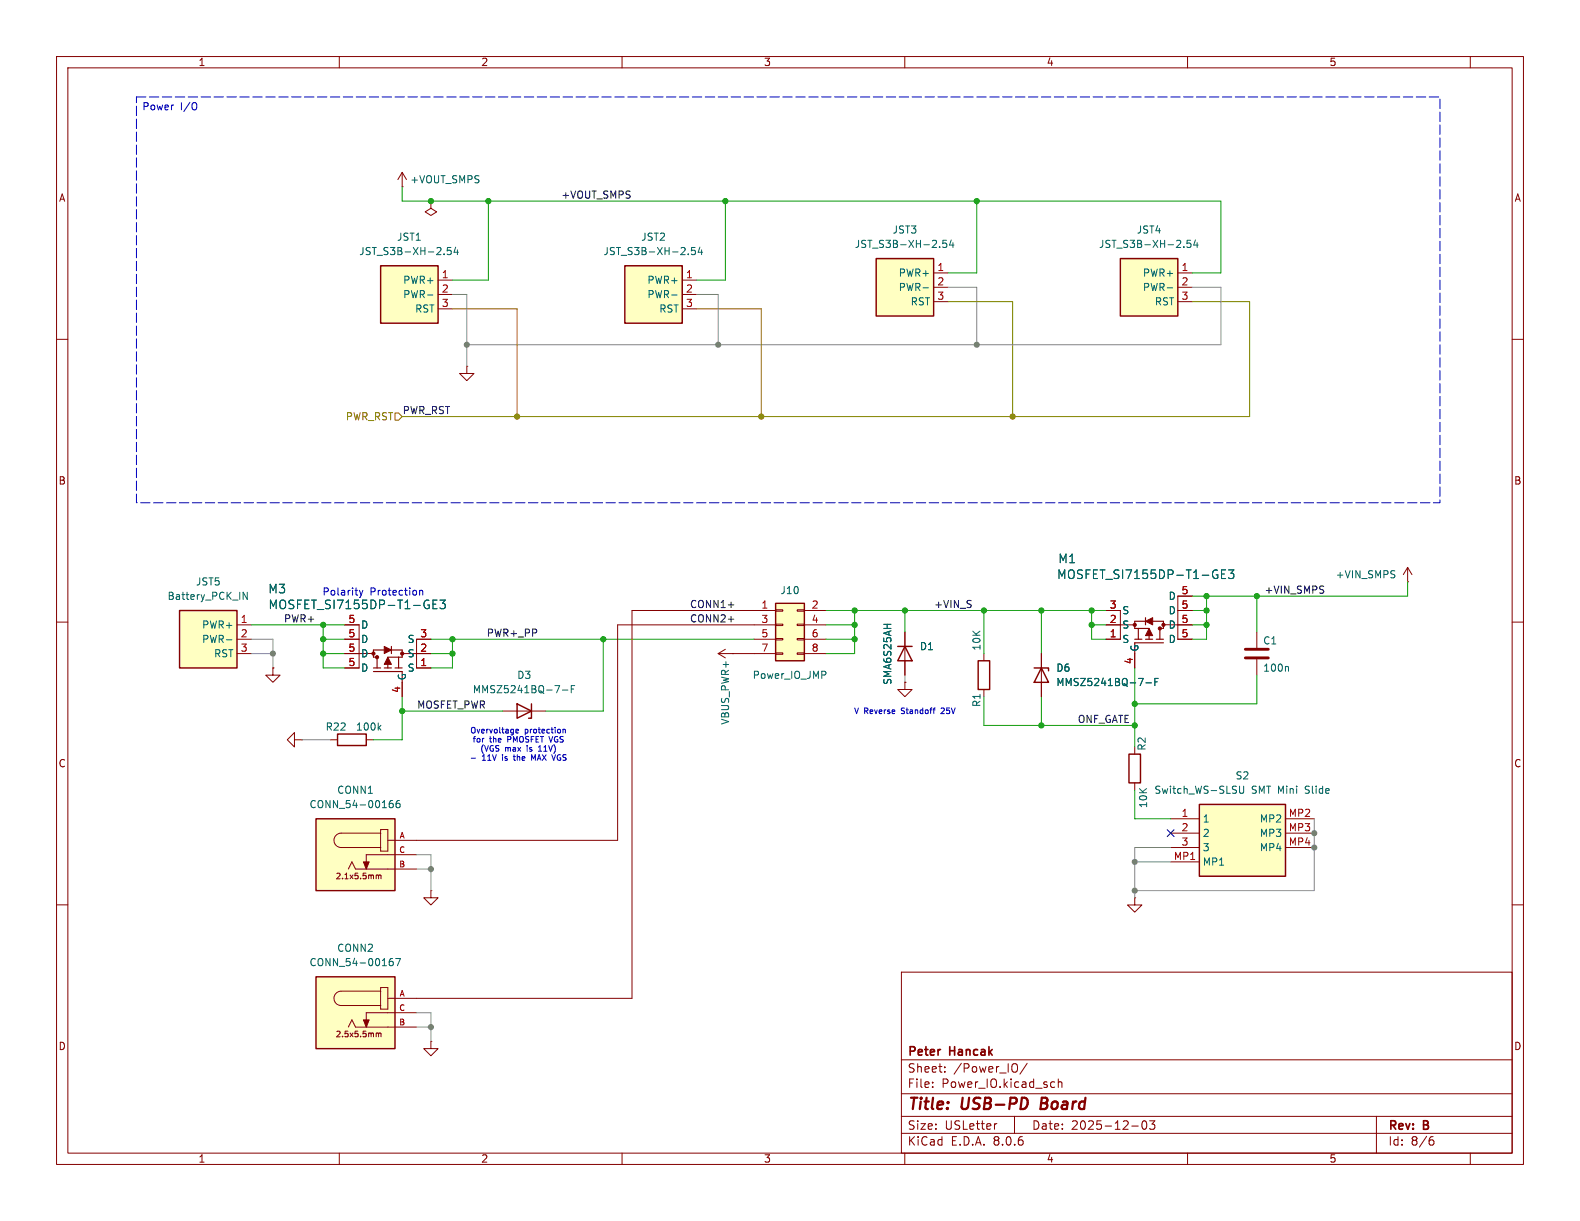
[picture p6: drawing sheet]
<svg xmlns="http://www.w3.org/2000/svg" width="279mm" height="216mm" viewBox="0 0 279 216" stroke-linecap="round" stroke-linejoin="round" font-family="sans-serif">
<g fill="none" stroke="#840000" stroke-width=".18">
<path d="M10 10h259.4v195.9h-259.4zM12 12h255.4v191.9h-255.4zM60 10v2M110 10v2M160 10v2M210 10v2M260 10v2M10 60h2M267.4 60h2M10 110h2M267.4 110h2M52.1 130.8v-1.3l-1.3 1.3 1.3 1.3v-1.3h1.2"/>
<path d="M53.3 130.8h.1M88.9 125.7h7.6M200.7 132.1v1.3M200.7 138.4v1.3M10 160h2M200.7 158.8v1.2h1.2l-1.2 1.3-1.3-1.3h1.3M200.7 158.8h.1M267.4 160h2M159.4 171.9h108v32h-108zM159.4 197.4h108M159.4 193.4h108M159.4 187.4h108"/>
<path d="M164.9 192.1v.2M164.9 191.4v.1M167.1 189.4v.2M167.1 188.7v.1M176.3 198.7l-.3 .1M179.4 197.4v3M179.7 188.2a1.07 1.07 0 0 1 0 1.3M181.6 188l-1.2 1.9M186.1 191.3l.4 .1M186.5 192.2l-.4 .1M187.1 191.4l.3-.1 .3 .1 .1 .9M187.1 190.8v1.5"/>
<path d="M200.1 199.1h1.2M202.1 198.3l.2-.1a.81 .81 0 0 1 .6 .6 .81 .81 0 0 1-.3 .8l-.2 .1a.81 .81 0 0 1-.3-1.4zM203.3 198.2h.9l-.5 .6 .4 .1v.6l-.2 .2h-.4l-.2-.2M243.4 197.4v6.5M60 203.9v2M110 203.9v2M159.4 200.4h108M160 203.9v2M210 203.9v2M253 201.6h.3l.3 .2-.1 .5-.5 .2M253.4 201l-.4 .1M260 203.9v2"/>
</g>
<path d="M184.2 194.1l-.2 2h.7" fill="none" stroke="#840000" stroke-width=".4"/>
<path d="M91.4 124.5l2.6 1.2-2.6 1.3zM94 124.5v2.5h-.5M199.6 133.4h2.1v5h-2.1z" fill="none" stroke="#840000" stroke-width=".25"/>
<path d="M99.5 122h.9M101 121.8h.4M101.6 121.2h-.6v1.3" fill="none" stroke="#006464" stroke-width=".18"/>
<path d="M55.9 144.8h13.9v12.7h-13.9z" fill="#ffffc2"/>
<path d="M55.9 144.8h13.9v12.7h-13.9z" fill="none" stroke="#840000" stroke-width=".25"/>
<path d="M61.6 153.7l.6-1.3 .7 1.3h10.8M66.5 154.8l.3-.1 .2 .2M67 154.9l.1-.2 .2 .1 .1 .6M67 154.9v.5M67.3 147.3h-7a1.27 1.27 0 0 0-1.2 1.3 1.27 1.27 0 0 0 1.2 1.3h7M67.3 146.7h1.3v3.8h-1.3zM68.6 148.6h5.1M73.7 151.1h-8.9v2.6M76.2 157.5v1.3h1.3l-1.3 1.2-1.3-1.2h1.3M76.2 157.5h.1" fill="none" stroke="#840000" stroke-width=".18"/>
<path d="M64.3 152.4h1l-.5 1.3z" fill="#840000" stroke="#840000" stroke-width=".18"/>
<path d="M68.8 142.3l.3-.3 .3 .1 .1 .2v.3l-.2 .2h-.4l-.1-.2M69.4 141.5l-.3 .1-.3 .5M70.6 141.5l-.3 .1a.85 .85 0 0 0 0 1.2l.4-.1 .1-.4-.3-.3-.3 .1-.2 .2" fill="none" stroke="#006464" stroke-width=".18"/>
<path d="M55.9 172.7h13.9v12.7h-13.9z" fill="#ffffc2"/>
<path d="M55.9 172.7h13.9v12.7h-13.9z" fill="none" stroke="#840000" stroke-width=".25"/>
<path d="M67.3 175.3h-7a1.27 1.27 0 0 0-1.2 1.2 1.27 1.27 0 0 0 1.2 1.3h7M67.3 174.6h1.3v3.8h-1.3zM68.6 176.5h5.1M73.7 179.1h-8.9v2.5M61.6 181.6l.6-1.3 .7 1.3h10.8M66.5 182.8l.3-.1 .2 .1M67 182.8l.1-.1h.2l.1 .6M67 182.8v.5M76.2 184.2v1.2h1.3l-1.3 1.3-1.3-1.3h1.3M76.2 184.2h.1" fill="none" stroke="#840000" stroke-width=".18"/>
<path d="M64.3 180.3h1l-.5 1.3z" fill="#840000" stroke="#840000" stroke-width=".18"/>
<path d="M68.8 170.2l.3-.2h.3l.1 .2v.3l-.2 .3-.4-.1-.1-.2M69.4 169.5l-.3 .1-.3 .4M70 169.5h.8l-.5 1.3" fill="none" stroke="#006464" stroke-width=".18"/>
<path d="M137.2 106.7h5v10.1h-5z" fill="#ffffc2"/>
<g fill="none" stroke="#840000" stroke-width=".18">
<path d="M133.3 108h3.9M133.3 110.5h3.9M133.3 113h3.9M133.3 115.6h3.9M137.2 115.4h1.2v.3h-1.2zM137.2 112.9h1.2v.3h-1.2zM137.2 110.4h1.2v.2h-1.2zM137.2 107.8h1.2v.3h-1.2zM141 115.4h1.2v.3h-1.2zM141 112.9h1.2v.3h-1.2zM141 110.4h1.2v.2h-1.2zM141 107.8h1.2v.3h-1.2z"/>
<path d="M142.2 108h3.8M142.2 110.5h3.8M142.2 113h3.8M142.2 115.6h3.8"/>
</g>
<path d="M137.2 106.7h5v10.1h-5z" fill="none" stroke="#840000" stroke-width=".25"/>
<path d="M145.9 118.8l.1 .1-.1 .4" fill="none" stroke="#006464" stroke-width=".18"/>
<path d="M212.1 142.2h15.2v12.7h-15.2z" fill="#ffffc2"/>
<path d="M158.7 114.3h2.6M160 114.3l1.3 2.5h-2.6zM173 116.8h2v5.1h-2zM59.7 129.8h5.1v2h-5.1zM212.1 142.2h15.2v12.7h-15.2z" fill="none" stroke="#840000" stroke-width=".25"/>
<g fill="none" stroke="#840000" stroke-width=".18">
<path d="M82.5 64.8v1.2h1.3l-1.3 1.3-1.2-1.3h1.2M82.5 64.8h.1M48.3 118.1v1.3h1.2l-1.2 1.3-1.3-1.3h1.3M48.3 118.1h.1M61 110.5h2.5v7.6h-2.5M61 113h2.5M66 115.5l-5 .1M66.7 116.2h-.7M71.1 115.6h5.1M76.2 113h-2.5v5.1h2.5M127 115.6l1.3 .7M127 115.6h2.5"/>
<path d="M128.3 114.8l-1.3 .8M129.5 115.6h.1M160 111.8v7.6M174 115.6v1.2M222.2 111.8v2.8M222.2 116.6v2.8M248.9 102.9h.1M248.9 100.3l-.7 1.3M248.9 100.3v2.6M248.9 100.3l.8 1.3M58.4 130.8h1.3M64.8 130.8h1.2"/>
<path d="M71.1 120.7v2.5M160 120.7v1.2h1.3l-1.3 1.3-1.3-1.3h1.3M160 120.7h.1M174 121.9v1.3M207 144.8h5.1M207 147.3h5.1M207 149.9h5.1M207 152.4h5.1M227.3 144.8h5.1M227.3 147.3h5.1M227.3 149.9h5.1"/>
</g>
<path d="M75.6 107h.3l-.1 .6M76.6 106.8h.5M77.3 106.1h-.7v1.5h.7M77.8 106.1h.9l-.5 .6 .5 .1v.7l-.3 .1h-.4l-.2-.1M227.7 117.8l.2 .2v.7M246.5 100.9l.2 .1M246.6 101.7v.4M67 128.6l.4 .5M67.4 128.3l-.5 .4M219.2 139v1l.2 .3 .4-.1 .1-.2v-1" fill="none" stroke="#006464" stroke-width=".18"/>
<path d="M220.2 116.3h4.1M220.2 114.8h4.1" fill="none" stroke="#840000" stroke-width=".51"/>
<path d="M66 118.7h5.1M66 118.1h1.3M66.7 116.2v1.9M67.9 118.1h1.3M67.9 114.9h-1.9v1.3M68.6 117.5v.6M69.2 114.9h1.9v1.3h-2.5M69.2 114.3v1.3M69.8 118.1h1.3M70.5 116.2v1.9" fill="none" stroke="#840000" stroke-width=".2"/>
<g fill="#840000" stroke="#840000" stroke-width=".18">
<path d="M68.6 116.2l.6 1.3h-1.3z"/>
<path d="M67.9 114.3l1.3 .6-1.3 .7z"/>
<circle cx="66.7" cy="116.2" r=".28"/>
<circle cx="71.1" cy="115.6" r=".28"/>
<circle cx="66" cy="115.6" r=".28"/>
</g>
<path d="M110.5 47h10.1v10.2h-10.1z" fill="#ffffc2"/>
<path d="M110.5 47h10.1v10.2h-10.1zM182.9 118.1h2.5v.5M184.1 118.1l1.3 2.6h-2.5z" fill="none" stroke="#840000" stroke-width=".25"/>
<path d="M120.6 49.5h2.6M120.6 52.1h2.6M120.6 54.6h2.6M184.1 115.6v7.6M195.6 108h2.5v5h-2.5M195.6 110.5h5.1M200.7 115.6v2.5M205.1 111.1h.6M205.7 110.5h5.1M208.3 108h2.5M210.8 105.4h-2.5v7.6h2.5" fill="none" stroke="#840000" stroke-width=".18"/>
<path d="M118.8 52.2h.9M121.7 44.9v.1M122.9 43.8h-.6v.6l.1-.2 .5 .1 .1 .2-.1 .4-.2 .1-.4-.1M123.8 43.7l-.3 .9h.7M124.1 44.2v.8M204.8 120h-.6v1.2M215.1 101.6h.3l-.1 .6M216 101.5h.5M216.7 100.8h-.7v1.5h.7M217.2 100.8h1l-.5 .6 .4 .1v.7l-.2 .1h-.4l-.3-.1M202.6 120.7h1M204.2 120.6h.4" fill="none" stroke="#006464" stroke-width=".18"/>
<path d="M200.7 113.7h5M200.7 113h1.2M201.3 111.1v1.9M202.6 113h1.2M202.6 109.9h-1.9v1.2h2.5M202.6 109.2v1.3M203.2 112.4v.6M203.8 109.9h1.9v1.2M204.5 113h1.2M205.1 111.1v1.9" fill="none" stroke="#840000" stroke-width=".2"/>
<g fill="#840000" stroke="#840000" stroke-width=".18">
<path d="M203.2 111.1l.6 1.3h-1.2z"/>
<path d="M202.6 109.9l1.2-.7v1.3z"/>
<circle cx="205.1" cy="111.1" r=".28"/>
<circle cx="200.7" cy="110.5" r=".28"/>
<circle cx="205.7" cy="110.5" r=".28"/>
</g>
<path d="M67.3 47h10.2v10.2h-10.2z" fill="#ffffc2"/>
<path d="M67.3 47h10.2v10.2h-10.2z" fill="none" stroke="#840000" stroke-width=".25"/>
<path d="M76.2 35.6v1.2l1 .7-1 .6-1-.6 1-.7M76.2 35.6h.1M77.5 49.5h2.5M77.5 52.1h2.5M77.5 54.6h2.5" fill="none" stroke="#840000" stroke-width=".18"/>
<path d="M75.6 52.2h1M78.5 44.9v.1M79.7 43.8h-.6v.6l.2-.2 .4 .1 .1 .2-.1 .4-.1 .1-.5-.1M80.6 43.7l-.3 .9h.8M80.9 44.2v.8" fill="none" stroke="#006464" stroke-width=".18"/>
<path d="M31.7 108h10.2v10.1h-10.2z" fill="#ffffc2"/>
<path d="M31.7 108h10.2v10.1h-10.2z" fill="none" stroke="#840000" stroke-width=".25"/>
<path d="M41.9 110.5h2.5M41.9 113h2.5M41.9 115.6h2.5" fill="none" stroke="#840000" stroke-width=".18"/>
<path d="M40 113.1h1M43.7 104.7v1.3l-.7-1.3v1.3" fill="none" stroke="#006464" stroke-width=".18"/>
<path d="M198.1 45.7h10.2v10.2h-10.2z" fill="#ffffc2"/>
<path d="M198.1 45.7h10.2v10.2h-10.2z" fill="none" stroke="#840000" stroke-width=".25"/>
<path d="M208.3 48.3h2.5M208.3 50.8h2.5M208.3 53.3h2.5" fill="none" stroke="#840000" stroke-width=".18"/>
<path d="M206.4 50.9h1M209.3 43.6v.2M210.5 42.5h-.6v.6l.2-.1h.4l.1 .2-.1 .4-.1 .2-.5-.2M211.4 42.4l-.3 .9h.8M211.7 42.9v.9" fill="none" stroke="#006464" stroke-width=".18"/>
<path d="M154.9 45.7h10.2v10.2h-10.2z" fill="#ffffc2"/>
<path d="M154.9 45.7h10.2v10.2h-10.2z" fill="none" stroke="#840000" stroke-width=".25"/>
<g fill="none" stroke="#840000" stroke-width=".18">
<path d="M71.1 33h.1M71.1 30.5l-.7 1.3M71.1 30.5v2.5M71.1 30.5l.8 1.3M165.1 48.3h2.5M165.1 50.8h2.5M165.1 53.3h2.5M48.3 118.1h.1M61 110.5h2.5M61 115.6h2.5M61 118.1h2.5M61 113h2.5"/>
<path d="M73.7 115.6h2.5M73.7 118.1h2.5M73.7 113h2.5M129.5 115.6h3.8M133.3 110.5h-24.1v38.1h-35.5M133.3 108h-21.5v68.5h-38.1M160 111.8v2.5M160 116.8v2.6M184.1 115.6v2.5M195.6 110.5h2.5M195.6 108h2.5M195.6 113h2.5"/>
<path d="M200.7 115.6v2.5M208.3 110.5h2.5M208.3 108h2.5M208.3 113h2.5M208.3 105.4h2.5M71.1 120.7v2.5M160 120.7h.1M184.1 120.7v2.5"/>
</g>
<g fill="none" stroke="#006464" stroke-width=".18">
<path d="M163.2 50.9h1M166.2 43.6v.2M167.4 42.5h-.6l-.1 .6 .2-.1h.4l.1 .2v.4l-.2 .2-.5-.2M168.2 42.4l-.3 .9h.8M168.5 42.9v.9M75.6 107h.3l-.1 .6M76.6 106.8h.5M77.3 106.1h-.7v1.5h.7M77.8 106.1h.9l-.5 .6 .5 .1v.7l-.3 .1h-.4l-.2-.1M204.8 120h-.6v1.2M215.1 101.6h.3l-.1 .6M216 101.5h.5"/>
<path d="M216.7 100.8h-.7v1.5h.7M217.2 100.8h1l-.5 .6 .4 .1v.7l-.2 .1h-.4l-.3-.1M202.6 120.7h1M204.2 120.6h.4"/>
</g>
<path d="M69.8 73h.7l.6 .7-.6 .6h-.7z" fill="none" stroke="#725600" stroke-width=".18"/>
<path d="M128.8 107h1M128.8 109.5h1M233.9 103.6l.2 .1M234 104.4v.4" fill="none" stroke="#0f0f0f" stroke-width=".18"/>
<g fill="none" stroke="#0000c2" stroke-width=".18">
<path d="M34.7 18.3v.9M63.6 104.4l.3 .8M63.9 105.2l-.3 .5M64.2 104.4l-.3 .8M74.2 104.4v.8M74.2 104.5l.2-.1h.3v.8M83.3 134.1h.8M90.8 133.8h.3M91.2 129.3l.5-.1-.1-.2-.2-.1-.2 .2 .1 .5h.3M94.3 134.2l-.3-.8v1M95.2 132.8h.6M95.4 132l-.2 .1"/>
<path d="M99.6 129h.3l.1 .6M99.6 128.9v.7M165 125.5h.4M165.4 125.2h-.2M166.5 125.2l-.1 .1M166.9 125.6l-.5 .6h.6"/>
</g>
<path d="M24.1 17.1h230.5v71.8h-230.5z" fill="none" stroke="#0000c2" stroke-width=".18" stroke-dasharray="1.7 .6"/>
<g fill="none" stroke="#009600" stroke-width=".18">
<path d="M71.1 33v2.6h144.8v12.7h-5.1M86.4 35.6v13.9h-6.4M128.3 35.6v13.9h-5.1M172.7 35.6v12.7h-5.1M44.4 110.5h16.6M57.1 115.6h3.9M57.1 110.5v7.6h3.9M57.1 113h3.9M76.2 115.6h3.8M76.2 113h57.1M80 113v5.1h-3.8M106.7 113v12.7h-10.2"/>
<path d="M146 110.5h5.1M146 108h49.6M146 113h5.1M151.1 108v7.6h-5.1M160 108v3.8M174 108v7.6M184.1 108v7.6M193 110.5h2.6M193 108v5h2.6M200.7 118.1v14M210.8 110.5h2.6M210.8 108h2.6"/>
<path d="M213.4 105.4v7.6h-2.6M222.2 105.4v6.4M222.2 119.4v5.1h-21.5M248.9 102.9v2.5h-38.1M71.1 125.7h17.8M71.1 123.2v7.6h-5.1M174 123.2v5.1h26.7M184.1 123.2v5.1M200.7 139.7v5.1h6.3"/>
</g>
<g fill="none" stroke="#848484" stroke-width=".18">
<path d="M80 52.1h2.5v12.7M123.2 52.1h3.8v8.9M167.6 50.8h5.1v10.2M210.8 50.8h5.1v10.2h-133.4M44.4 113h3.9v5.1M44.4 115.6h3.9M160 119.4v1.3M53.3 130.8h5.1M73.7 151.1h2.5v6.4M73.7 153.7h2.5M200.7 152.4h6.3M207 149.9h-6.3v8.9"/>
<path d="M232.4 144.8v12.7h-31.7M73.7 179.1h2.5v5.1M73.7 181.6h2.5"/>
</g>
<path d="M80 54.6h11.4v19.1M123.2 54.6h11.4v19.1M167.6 53.3h11.5v20.4M210.8 53.3h10.2v20.4h-149.9" fill="none" stroke="#848400" stroke-width=".18"/>
<path d="M206.4 146.7l1.2 1.2M207.6 146.7l-1.2 1.2" fill="none" stroke="#000084" stroke-width=".18"/>
<g fill="#009600" stroke="#009600" stroke-width=".18">
<circle cx="200.7" cy="124.5" r=".46"/>
<circle cx="200.7" cy="128.3" r=".46"/>
<circle cx="193" cy="110.5" r=".46"/>
<circle cx="184.1" cy="128.3" r=".46"/>
<circle cx="213.4" cy="110.5" r=".46"/>
<circle cx="213.4" cy="108" r=".46"/>
<circle cx="80" cy="115.6" r=".46"/>
<circle cx="71.1" cy="125.7" r=".46"/>
<circle cx="57.1" cy="115.6" r=".46"/>
<circle cx="222.2" cy="105.4" r=".46"/>
<circle cx="213.4" cy="105.4" r=".46"/>
<circle cx="172.7" cy="35.6" r=".46"/>
<circle cx="76.2" cy="35.6" r=".46"/>
<circle cx="86.4" cy="35.6" r=".46"/>
<circle cx="128.3" cy="35.6" r=".46"/>
<circle cx="160" cy="108" r=".46"/>
<circle cx="174" cy="108" r=".46"/>
<circle cx="151.1" cy="108" r=".46"/>
<circle cx="184.1" cy="108" r=".46"/>
<circle cx="193" cy="108" r=".46"/>
<circle cx="151.1" cy="110.5" r=".46"/>
<circle cx="151.1" cy="113" r=".46"/>
<circle cx="106.7" cy="113" r=".46"/>
<circle cx="57.1" cy="113" r=".46"/>
<circle cx="57.1" cy="110.5" r=".46"/>
<circle cx="80" cy="113" r=".46"/>
</g>
<g fill="#848484" stroke="#848484" stroke-width=".18">
<circle cx="200.7" cy="157.5" r=".46"/>
<circle cx="232.4" cy="147.3" r=".46"/>
<circle cx="232.4" cy="149.9" r=".46"/>
<circle cx="200.7" cy="152.4" r=".46"/>
<circle cx="48.3" cy="115.6" r=".46"/>
<circle cx="172.7" cy="61" r=".46"/>
<circle cx="127" cy="61" r=".46"/>
<circle cx="82.5" cy="61" r=".46"/>
<circle cx="76.2" cy="181.6" r=".46"/>
<circle cx="76.2" cy="153.7" r=".46"/>
</g>
<g fill="#848400" stroke="#848400" stroke-width=".18">
<circle cx="91.4" cy="73.7" r=".46"/>
<circle cx="179.1" cy="73.7" r=".46"/>
<circle cx="134.6" cy="73.7" r=".46"/>
</g>
<g font-size="2.8" fill="#840000">
<text x="160.4" y="196.8">Title:</text>
<text x="170.1" y="196.8">USB-PD</text>
<text x="184.9" y="196.8">Board</text>
</g>
<g font-size="2.1" fill="#006464">
<text x="187" y="99.8">M1</text>
<text x="47.3" y="105.1">M3</text>
<text x="47.4" y="107.9">MOSFET_SI7155DP-T1-GE3</text>
<text x="186.8" y="102.6">MOSFET_SI7155DP-T1-GE3</text>
</g>
<g font-size="2.1" fill="#840000">
<text x="160.4" y="189.9">Sheet:</text>
<text x="160.4" y="187.1">Peter</text>
<text x="168" y="187.1">Hancak</text>
<text x="168.6" y="189.9">/Power_IO/</text>
<text x="160.4" y="192.6">File:</text>
<text x="166.5" y="192.6">Power_IO.kicad_sch</text>
<text x="160.4" y="202.8">KiCad</text>
<text x="160.4" y="200">Size:</text>
<text x="167.1" y="200">USLetter</text>
<text x="168.1" y="202.8">E.D.A.</text>
<text x="175.7" y="202.8">8.0.6</text>
<text x="182.4" y="200">Date:</text>
<text x="189.4" y="200">2025-12-03</text>
<text x="245.4" y="200.2">Rev:</text>
<text x="245.4" y="202.8">Id:</text>
<text x="249.5" y="202.8">8/6</text>
<text x="251.8" y="200.2">B</text>
</g>
<g font-size="1.8" fill="#840000">
<text x="35" y="11.9">1</text>
<text x="85" y="11.9">2</text>
<text x="135" y="11.9">3</text>
<text x="185" y="11.9">4</text>
<text x="235" y="11.9">5</text>
<text x="10.3" y="35.9">A</text>
<text x="267.7" y="35.9">A</text>
<text x="10.3" y="85.9">B</text>
<text x="267.7" y="85.9">B</text>
<text x="10.3" y="135.9">C</text>
<text x="267.7" y="135.9">C</text>
<text x="10.3" y="185.9">D</text>
<text x="267.7" y="185.9">D</text>
<text x="35" y="205.8">1</text>
<text x="85" y="205.8">2</text>
<text x="135" y="205.8">3</text>
<text x="185" y="205.8">4</text>
<text x="235" y="205.8">5</text>
</g>
<g font-size="1.8" fill="#0000c2">
<text x="25.1" y="19.8">Power</text>
<text x="31.9" y="19.8">I/O</text>
</g>
<g font-size="1.8" fill="#006464">
<text x="72.4" y="32.6">+VOUT_SMPS</text>
<text x="157.7" y="41.5">JST3</text>
<text x="200.9" y="41.5">JST4</text>
<text x="63.4" y="45.3">JST_S3B-XH-2.54</text>
<text x="70.1" y="42.8">JST1</text>
<text x="106.6" y="45.3">JST_S3B-XH-2.54</text>
<text x="113.3" y="42.8">JST2</text>
<text x="151.1" y="44">JST_S3B-XH-2.54</text>
<text x="194.2" y="44">JST_S3B-XH-2.54</text>
<text x="71.2" y="50.4">PWR+</text>
<text x="71.2" y="52.9">PWR-</text>
<text x="114.4" y="50.4">PWR+</text>
<text x="114.4" y="52.9">PWR-</text>
<text x="158.8" y="49.1">PWR+</text>
<text x="158.8" y="51.7">PWR-</text>
<text x="202" y="49.1">PWR+</text>
<text x="202" y="51.7">PWR-</text>
<text x="73.3" y="55.5">RST</text>
<text x="116.5" y="55.5">RST</text>
<text x="160.9" y="54.2">RST</text>
<text x="204.1" y="54.2">RST</text>
<text x="29.5" y="106.3">Battery_PCK_IN</text>
<text x="34.6" y="103.7">JST5</text>
<text x="56.9" y="105.5">Polarity</text>
<text x="65.4" y="105.5">Protection</text>
<text x="137.9" y="105.3">J10</text>
<text x="206.6" y="106.3">D</text>
<text x="236.1" y="102.5">+VIN_SMPS</text>
<text x="35.6" y="111.4">PWR+</text>
<text x="35.6" y="113.9">PWR-</text>
<text x="63.8" y="113.9">D</text>
<text x="63.8" y="111.4">D</text>
<text x="72" y="113.9">S</text>
<text x="198.4" y="113.9">S</text>
<text x="198.4" y="111.4">S</text>
<text x="198.4" y="108.8">S</text>
<text x="206.6" y="113.9">D</text>
<text x="206.6" y="111.4">D</text>
<text x="206.6" y="108.8">D</text>
<text x="37.8" y="116.4">RST</text>
<text x="63.8" y="119">D</text>
<text x="63.8" y="116.4">D</text>
<text x="72" y="119">S</text>
<text x="72" y="116.4">S</text>
<text x="162.6" y="115.2">D1</text>
<text x="173.6" y="115.2" transform="rotate(-90 173.6 115.2)">10K</text>
<text x="186.7" y="119">D6</text>
<text x="201.5" y="115.3" transform="rotate(-90 201.5 115.3)">G</text>
<text x="223.3" y="114.1">C1</text>
<text x="223.3" y="119">100n</text>
<text x="72" y="120.4" transform="rotate(-90 72 120.4)">G</text>
<text x="83.5" y="122.8">MMSZ5241BQ-7-F</text>
<text x="91.4" y="120.2">D3</text>
<text x="133" y="120.2">Power_IO_JMP</text>
<text x="157.8" y="121.2" transform="rotate(-90 157.8 121.2)">SMA6S25AH</text>
<text x="173.6" y="125.1" transform="rotate(-90 173.6 125.1)">R1</text>
<text x="186.7" y="121.5">MMSZ5241BQ-7-F</text>
<text x="57.5" y="129.4">R22</text>
<text x="62.8" y="129.4">100k</text>
<text x="129.1" y="128.2" transform="rotate(-90 129.1 128.2)">VBUS_PWR+</text>
<text x="202.8" y="132.8" transform="rotate(-90 202.8 132.8)">R2</text>
<text x="54.6" y="143.1">CONN_54-00166</text>
<text x="59.5" y="140.6">CONN1</text>
<text x="203" y="143" transform="rotate(-90 203 143)">10K</text>
<text x="204" y="140.6">Switch_WS-SLSU</text>
<text x="218.4" y="138">S2</text>
<text x="221.3" y="140.6">SMT Mini</text>
<text x="231.1" y="140.6">Slide</text>
<text x="212.6" y="145.6">1</text>
<text x="212.6" y="148.2">2</text>
<text x="222.7" y="145.6">MP2</text>
<text x="222.7" y="148.2">MP3</text>
<text x="212.6" y="150.7">3</text>
<text x="212.6" y="153.3">MP1</text>
<text x="222.7" y="150.7">MP4</text>
<text x="54.6" y="171">CONN_54-00167</text>
<text x="59.5" y="168.5">CONN2</text>
</g>
<g font-size="1.8" fill="#0f0f0f">
<text x="99.2" y="35.2">+VOUT_SMPS</text>
<text x="71.1" y="73.3">PWR_RST</text>
<text x="121.9" y="107.6">CONN1+</text>
<text x="165.1" y="107.6">+VIN_S</text>
<text x="223.5" y="105.1">+VIN_SMPS</text>
<text x="50.1" y="110.1">PWR+</text>
<text x="86" y="112.7">PWR+_PP</text>
<text x="121.9" y="110.1">CONN2+</text>
<text x="73.7" y="125.4">MOSFET_PWR</text>
<text x="190.5" y="127.9">ONF_GATE</text>
</g>
<g font-size="1.8" fill="#a90000">
<text x="78" y="49.3">1</text>
<text x="78" y="51.8">2</text>
<text x="121.2" y="49.3">1</text>
<text x="121.2" y="51.8">2</text>
<text x="165.7" y="48">1</text>
<text x="165.7" y="50.5">2</text>
<text x="165.7" y="53.1">3</text>
<text x="208.8" y="48">1</text>
<text x="208.8" y="50.5">2</text>
<text x="208.8" y="53.1">3</text>
<text x="78" y="54.4">3</text>
<text x="121.2" y="54.4">3</text>
<text x="134.5" y="107.7">1</text>
<text x="143.4" y="107.7">2</text>
<text x="196.1" y="107.7">3</text>
<text x="208.8" y="107.7">5</text>
<text x="208.8" y="105.2">5</text>
<text x="42.5" y="110.2">1</text>
<text x="42.5" y="112.8">2</text>
<text x="61.5" y="112.8">5</text>
<text x="61.5" y="110.2">5</text>
<text x="74.2" y="112.8">3</text>
<text x="134.5" y="110.2">3</text>
<text x="134.5" y="112.8">5</text>
<text x="143.4" y="110.2">4</text>
<text x="143.4" y="112.8">6</text>
<text x="196.1" y="112.8">1</text>
<text x="196.1" y="110.2">2</text>
<text x="208.8" y="112.8">5</text>
<text x="208.8" y="110.2">5</text>
<text x="42.5" y="115.3">3</text>
<text x="61.5" y="117.9">5</text>
<text x="61.5" y="115.3">5</text>
<text x="74.2" y="117.9">1</text>
<text x="74.2" y="115.3">2</text>
<text x="134.5" y="115.3">7</text>
<text x="143.4" y="115.3">8</text>
<text x="200.4" y="117.5" transform="rotate(-90 200.4 117.5)">4</text>
<text x="70.9" y="122.6" transform="rotate(-90 70.9 122.6)">4</text>
<text x="208.8" y="144.5">1</text>
<text x="208.8" y="147.1">2</text>
<text x="208.8" y="149.6">3</text>
<text x="227.8" y="144.5">MP2</text>
<text x="227.8" y="147.1">MP3</text>
<text x="227.8" y="149.6">MP4</text>
<text x="207.5" y="152.1">MP1</text>
</g>
<text font-size="1.8" fill="#725600" x="61.1" y="74.5">PWR_RST</text>
<g font-size="1.4" fill="#0000c2">
<text x="83" y="129.9">Overvoltage</text>
<text x="83.5" y="131.5">for</text>
<text x="86.6" y="131.5">the</text>
<text x="89.9" y="131.5">PMOSFET VGS</text>
<text x="92.8" y="129.9">protection</text>
<text x="150.9" y="126.5">V Reverse</text>
<text x="159.6" y="126.5">Standoff</text>
<text x="166.9" y="126.5">25V</text>
<text x="84.8" y="133.1">(VGS</text>
<text x="85.2" y="134.7">11V</text>
<text x="89" y="134.7">is</text>
<text x="89.3" y="133.1">max</text>
<text x="91.3" y="134.7">the</text>
<text x="93.4" y="133.1">is</text>
<text x="94.7" y="134.7">MAX VGS</text>
<text x="95.7" y="133.1">11V)</text>
</g>
<g font-size="1.4" fill="#a90000">
<text x="70.6" y="148.3">A</text>
<text x="70.5" y="153.4">B</text>
<text x="70.5" y="150.9">C</text>
<text x="70.5" y="178.8">C</text>
<text x="70.6" y="176.3">A</text>
<text x="70.5" y="181.4">B</text>
</g>
<g font-size="1.4" fill="#840000">
<text x="59.3" y="155.7">2.1x5.5mm</text>
<text x="59.3" y="183.6">2.5x5.5mm</text>
</g>
</svg>
